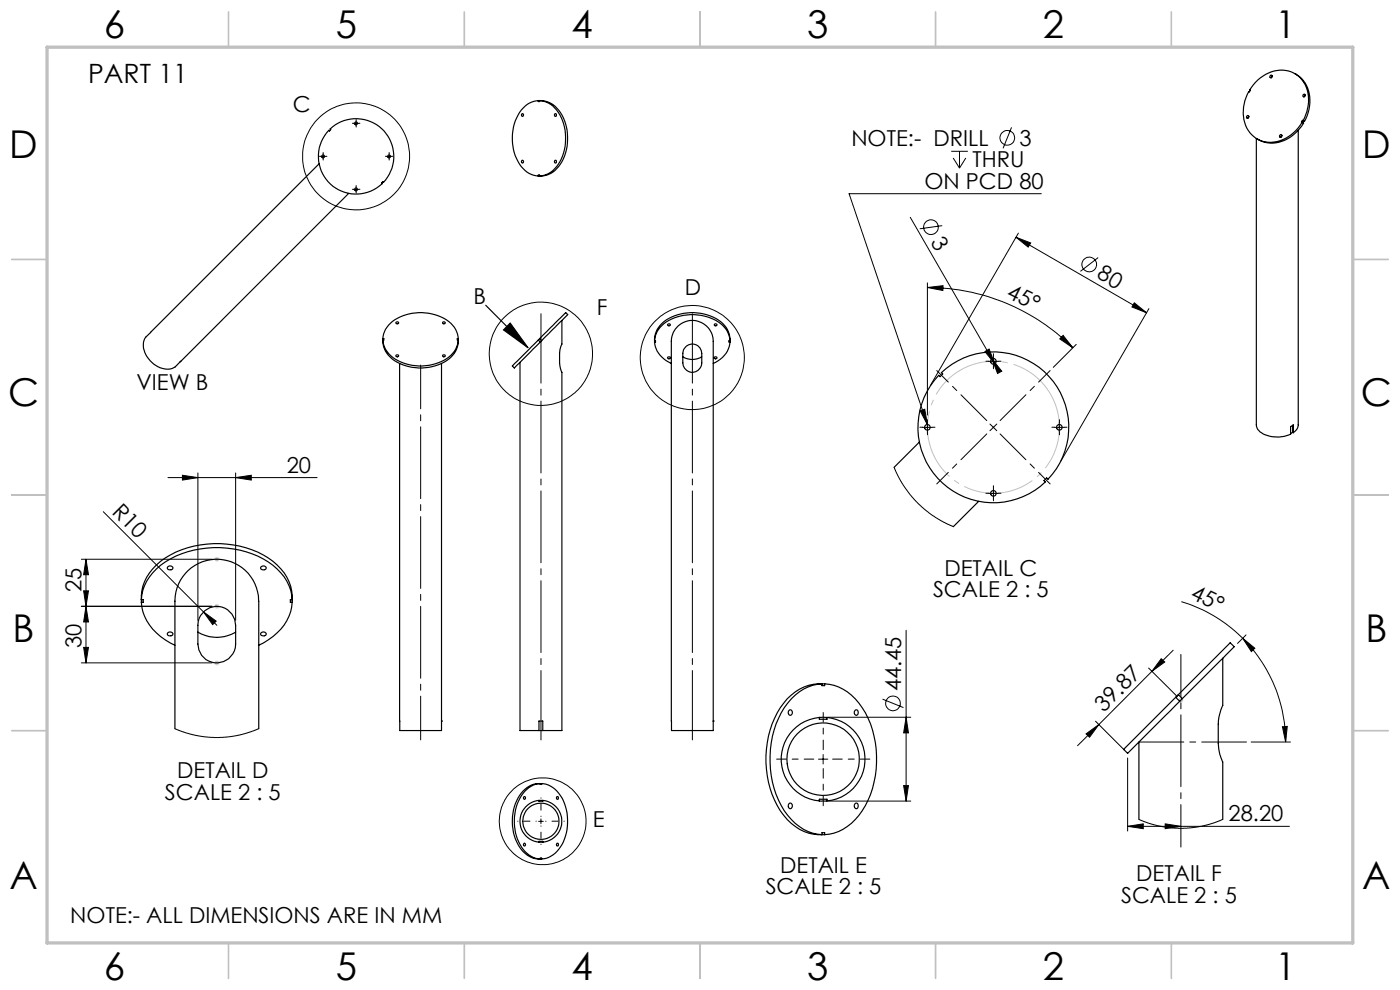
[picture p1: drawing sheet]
<svg xmlns="http://www.w3.org/2000/svg" width="297mm" height="210mm" viewBox="0 0 297 210" stroke-linecap="round" stroke-linejoin="round" font-family="sans-serif">
<g fill="none" stroke="#000" stroke-width=".21">
<path d="M68.1 33.2h.9M68.5 32.7v1M75 26.2h1M75.5 25.7v1M75.5 39.7v1M82.1 33.2h.9M82.5 32.7v1M201.8 32.1h3.5M202.2 33.5l1.4 2.2M203.6 32.1v3.6M204.9 33.5l-1.3 2.2M214.6 27l-1.8 4.5"/>
<path d="M75 40.2h1M193.1 46.1l17.3 30M196.7 60v28M199.9 47.9l-4.8 .6M215.5 50.3l3.2 1.2-.6 .9zM215.5 50.3l27.7 16M216 49.5l-18.6 32.3M220.9 41.1h-40.8l16.6 49M233 54.6l-3.8 3M196.7 61l3.4-.4-.1 1zM196.7 61a43.6 43.6 0 0 1 30.9 12.8M209 74.6l.8-.6 1.2 3.2z"/>
<path d="M209.7 76.7h2M210.4 76.1l.6 1.1M210.4 76.1l2.1 2.6-.9 .5zM210.7 75.7v1.9M225.5 71.1l2.1 2.7-2.8-1.9zM228.3 73.1l-4.9 4.8M240.6 64.2l2.6 2.1-3.1-1.2zM243.7 65.5l-18.6 32.3M189.7 99.1l.7 1.8 1.2 1.9 1.5 2.1 1.2 1.5 3.4 2.9 2.4 1.4 2.1 1M195.2 87.1l1-.3 .5 3.3zM195.7 90.7h2M196.7 89.6v2"/>
<path d="M210 89.9l.7 .8M210.7 90.7l.8 .7M210.7 90.7l-.7 .7M211.5 89.9l-.8 .8M223.7 90.7h2M224.7 89.6v2M17.3 118.6h27.7M18.2 118.6v22M18.2 118.6l.6 3.3h-1.1zM21.9 108.5l24.1 24.1M35.6 101.3h31.7M38.7 100.8l3.3 .5-3.3 .5z"/>
<path d="M42 100.3v31.3M50 101.3l3.3-.5v1zM50 100.3v31.3M209.7 104.7h2M210.7 103.6v2M17.3 128.6h27.7M17.7 125.3h1.1l-.6 3.3zM17.7 137.3h1.1l-.6 3.3zM18.2 128.6l.6 3.3h-1.1zM43.1 129.8l2.8 2-.8 .7zM192.2 133.7v36.2M246.3 139.7l.8 .7-2.7 2z"/>
<path d="M248.9 137.9l-4.5 4.5M250.6 127.6a30.9 30.9 0 0 1 13 7.8M263.6 135.4l2.6 2.1-.7 .7zM263.6 135.4a31.3 31.3 0 0 1 9.1 22M264.3 134.7l-1.8 1.8M17.3 140.6h27.7M37.1 154.6l3.8 1.2 2.2 .5 2.3 .1h2.4l2.2-.3 1.9-.5 3-1M175.6 152.1h17.6M187.2 148.3l4.5 1.8M192.2 152.1l.5 3.4h-1zM230.4 155.7l2.7-2-2 2.7zM232.4 153l6.1 6.1"/>
<path d="M233.1 153.7l-4.5 4.5M243.7 141.7l6.1 6.1M244.4 142.4l-11.3 11.3M265.4 157.4h8.4M272.1 154.2l1-.1-.4 3.3zM114.3 174.2h1M114.8 173.7v1M173.6 161h2M174.6 160v2.1M175.6 169.9h17.6M191.7 166.6h1l-.5 3.3zM239.2 175.3l3.3-.5v1z"/>
<path d="M239.2 160.8v15.5M239.2 175.3h34.3M241.6 173.8l1.8 .7 2.1 .6 2.2 .4 2.2 .2 2.8-.1 2.3-.3 2.4-.7 2-.8M247.2 174.8l3.3 .5-3.3 .5z"/>
<circle cx="75.5" cy="33.2" r="11.4"/>
<circle cx="213.7" cy="29.2" r="1.55"/>
<circle cx="197.5" cy="48.2" r="1.55"/>
<circle cx="231.1" cy="56.1" r="1.57"/>
<circle cx="114.7" cy="75.1" r="11"/>
<circle cx="146.9" cy="75.8" r="11"/>
<circle cx="189.4" cy="149.2" r="1.55"/>
<circle cx="115.1" cy="174.2" r="9.2"/>
</g>
<g fill="none" stroke="#000" stroke-width=".25">
<path d="M269.9 16.1l-.2 .4M274.7 15.6a6.8 6.8 0 0 1 2.8 8.2l-.8 2M67.7 34.7l-35.8 35.8a2.92 2.92 0 0 0-1.5 2.5 5.5 5.5 0 0 0 5.7 5.3 3.4 3.4 0 0 0 2.1-1.5l35.8-35.8M70 27.4a8 8 0 0 1 11.2 .1 8 8 0 0 1 .2 11.2l-.2-.1-.3 .2 .2 .2a8 8 0 0 1-11.2-.2 8 8 0 0 1-.2-11.2l.2 .2 .3-.3zM114.2 21.3a5.4 5.4 0 0 1 5.3 3.7 10.1 10.1 0 0 1-1.7 11.2l-1 .6-.9 .4-1.7 .2M114.2 21.3v.2h.3v-.2a5.8 5.8 0 0 1 4.8 4.3 9.8 9.8 0 0 1-2.4 10.9l-1.4 .7-1 .2v-.3h-.3v.3M114.2 21.3a5.9 5.9 0 0 0-4.9 4.3 9.8 9.8 0 0 0 2.5 10.9l1.4 .7 1 .2M264.9 24.7l-.2 .4M266.5 29.4v60.7a2.97 2.97 0 0 0 2.8 2.4 6.8 6.8 0 0 0 4.5-.4v-1.6l.6-.4v1.7M272 28.7l-.3 .4M275.4 27.6v62.5l-.2 .9-.8 .8M276.2 26l.3 .1a7.9 7.9 0 0 1-8.2 4.1l-1.6-.8"/>
<path d="M276.3 25.5l-.2 .4 .1 .1M276.3 25.5l.1 .1M276.3 25.5l.3 .2M276.4 25.6a7.8 7.8 0 0 0-.6-9.1 6.2 6.2 0 0 0-8.4 0l-1.5 1.4-.8 1.2 .2 .1-.3 .3-.1-.1a7.8 7.8 0 0 0 .6 9.2 6.3 6.3 0 0 0 9-.5l.9-1 .8-1.1M276.4 25.6l.3 .2M276.6 25.7l-.2 .4M276.6 25.7l.1 .1M276.9 20.2l-.2 .3M81.2 71.8h.2v.3h-.2a5.8 5.8 0 0 0 4.3 4.9 10.1 10.1 0 0 0 10.5-2l.7-.9 .3-1 .2-1h-.2v-.3h.2M81.2 71.8a5.6 5.6 0 0 0 4.3 5.6 10.1 10.1 0 0 0 10.5-2l.7-.9 .3-1 .2-1.7M81.2 71.8a5.8 5.8 0 0 1 4.3-4.8 10.1 10.1 0 0 1 10.5 2l.9 1.4 .3 1.4M84.8 77.1v77.9h8.9v-77.9"/>
<path d="M103 64.8l9 9M108.2 68.5l3.8 5.3-5.2-3.8zM110.3 76.9v78.1h4M114.2 72.1l-5.5 5.5 .4 .5 5.5-5.5M114.2 72.1l.4 .5M114.5 71.8l5.5-5.5 .4 .4-5.5 5.6M114.5 71.8l.4 .5M114.5 71.8l-.3 .3M114.9 72.3l-.3 .3M119.2 68v5l-.4 1.2-.1 .8a8.4 8.4 0 0 0 .3 3.6l.2 .4v76h-4.1M138.9 72.6a5.6 5.6 0 0 0 3.5 4.5M138.9 72.6h.2v-.3h-.2a5.8 5.8 0 0 1 4.2-4.9 10.1 10.1 0 0 1 10.6 2l.6 .9 .4 1 .2 1h-.2v.3h.2"/>
<path d="M138.9 72.6a5.6 5.6 0 0 1 4.2-5.6 10.1 10.1 0 0 1 10.6 2l.6 .9 .4 .9 .2 1.8M143.8 69.2a4.5 4.5 0 0 1 4.8-.8 4.5 4.5 0 0 1 2.7 4v82.6h-8.8l-.1-82.6a4.6 4.6 0 0 1 1.4-3.2zM144.9 75.7a3.9 3.9 0 0 0 4 0M145.6 73.4a2.01 2.01 0 0 1 2.1-.2 2.01 2.01 0 0 1 1.2 1.8v2a2.01 2.01 0 0 1-2 2 2.01 2.01 0 0 1-2-2v-2a1.87 1.87 0 0 1 .7-1.6zM154.9 72.6a5.4 5.4 0 0 1-3.6 4.5M199.1 79.6l.3 .3 .6-.6-.3-.3a16 16 0 0 1 22.3 .3 16 16 0 0 1 .3 22.4l-.3-.3-.5 .5 .3 .3a16 16 0 0 1-22.4-.2 16 16 0 0 1-.3-22.4zM195.1 93.8l-5.4 5.3M274.2 90.2v1.5M274.2 91.7l-.4 .3M274.2 91.7l.2 .1M207.6 106.4l-5.4 5.3M30 127.8a11 11 0 0 0 7.1 9.1"/>
<path d="M30 127.8h.4v-.6h-.4a10.7 10.7 0 0 1 6.2-8.6 21 21 0 0 1 21.7 1.3 9.9 9.9 0 0 1 4.1 7.3h-.4v.6h.4M30 127.8a10.1 10.1 0 0 1 5.1-9.5 20.9 20.9 0 0 1 22.8 .8 9.9 9.9 0 0 1 4.1 8.7M35.5 134.3a.61 .61 0 0 1 .7-.3 .61 .61 0 0 1 .5 .6 .61 .61 0 0 1-.7 .3 .61 .61 0 0 1-.5-.6zM35.5 120.3a.61 .61 0 0 1 .7-.3 .61 .61 0 0 1 .5 .6 .61 .61 0 0 1-.7 .3 .61 .61 0 0 1-.5-.6zM42 134.1a7.7 7.7 0 0 0 8 0M43.5 129.5a4 4 0 0 1 4.2-.5 4 4 0 0 1 2.3 3.6v4a4 4 0 0 1-4 4 4 4 0 0 1-4-4v-4a3.9 3.9 0 0 1 1.5-3.1zM55.3 134.3a.6 .6 0 0 1 .7-.3 .6 .6 0 0 1 .4 .6 .62 .62 0 0 1-.6 .3 .62 .62 0 0 1-.5-.6zM55.5 120.2a.52 .52 0 0 1 .7-.1 .52 .52 0 0 1 .1 .7l-.4 .1a.47 .47 0 0 1-.6-.6zM62 127.8a10.7 10.7 0 0 1-6.2 8.6l-.9 .5M259.4 139.6v10l-.8 2.5a29.3 29.3 0 0 0 0 6.8l.2 1.1 .6 1.6v12.2M37.1 154.6v-27.1a8.9 8.9 0 0 1 8.9-8.9 8.9 8.9 0 0 1 8.9 8.9v27.1M93.7 153h.1"/>
<path d="M114.3 155v-2h.8v2M114.3 155h.8M151.3 153h.1M167.5 150.6a.55 .55 0 0 1 .6 .5 .55 .55 0 0 1-.6 .6l-.3-.5zM173.8 152.2a8.9 8.9 0 0 0-8.1 8.8 8.9 8.9 0 0 0 8.1 8.9M173.8 152.2h1.6M173.8 152.2v.4h1.6v-.4M174.9 145.1v.3h-.5v-.3a10.7 10.7 0 0 0-8.7 6.1 21.5 21.5 0 0 0 .7 20.8 10.7 10.7 0 0 0 8 5.1v-.5h.5v.5M174.9 145.1a10.7 10.7 0 0 1 8.7 6.1 21.3 21.3 0 0 1-.7 20.8 10.5 10.5 0 0 1-8 5.1M174.9 145.1a10.1 10.1 0 0 0-9.4 5 20.8 20.8 0 0 0 .8 22.9 9.7 9.7 0 0 0 8.6 4.1M175.4 152.2a8.9 8.9 0 0 1 8.1 8.8 8.9 8.9 0 0 1-8.1 8.9M181.4 150.7a.36 .36 0 0 1 .4-.1 .36 .36 0 0 1 .2 .3l.1 .3a.42 .42 0 0 1-.3 .5 .42 .42 0 0 1-.5-.3z"/>
<path d="M241.6 157.4v16.4M249.4 147.9l-11 11.1 .8 .8 11.1-11M249.4 147.9l.9 .9M250 147.3l11-11 .8 .9-11 11M250 147.3l.8 .9M250 147.3l-.6 .6M250.8 148.2l-.5 .6M114.3 169.8a4.4 4.4 0 0 0-4 4.4 4.4 4.4 0 0 0 4 4.4M114.3 178.6h.8M114.3 169.8h.8M114.3 169.8v.2h.8v-.2M114.3 178.6v-.1h.8v.1"/>
<path d="M114.9 166.2v.2h-.3v-.2a6.1 6.1 0 0 0-5.1 4.9 9.7 9.7 0 0 0 2.7 10.3l1.4 .7 1 .1v-.2h.3v.2M114.9 166.2a5.8 5.8 0 0 1 4.9 4.3 10 10 0 0 1-2 10.5l-1.4 .9-1.5 .3M114.9 166.2a5.4 5.4 0 0 0-5.3 3.7 10.1 10.1 0 0 0 1.8 11.1l.9 .6 .9 .5 1.7 .1M115.1 169.8a4.4 4.4 0 0 1 4.1 4.4 4.4 4.4 0 0 1-4.1 4.4M167.5 170.4a.57 .57 0 0 1 .6 .5 .57 .57 0 0 1-.6 .6l-.3-.6zM173.8 169.9h1.6M173.8 169.9v-.4h1.6v.4M181.4 170.5a.36 .36 0 0 1 .4-.1 .36 .36 0 0 1 .2 .3l.1 .2a.47 .47 0 0 1-.6 .6l-.3-.6z"/>
<circle cx="269.6" cy="16.2" r=".28"/>
<circle cx="68.5" cy="33.2" r=".31"/>
<circle cx="75.5" cy="26.2" r=".29"/>
<circle cx="82.5" cy="33.2" r=".31"/>
<circle cx="110.9" cy="24.4" r=".26"/>
<circle cx="110.9" cy="34.3" r=".26"/>
<circle cx="117.9" cy="24.4" r=".27"/>
<circle cx="117.9" cy="34.3" r=".27"/>
<circle cx="264.7" cy="24.8" r=".28"/>
<circle cx="271.7" cy="28.8" r=".28"/>
<circle cx="276.6" cy="20.3" r=".28"/>
<circle cx="75.5" cy="40.2" r=".31"/>
<circle cx="84.3" cy="75.4" r=".27"/>
<circle cx="84.3" cy="68.4" r=".26"/>
<circle cx="94.2" cy="75.4" r=".27"/>
<circle cx="94.2" cy="68.4" r=".26"/>
<circle cx="141.9" cy="68.8" r=".26"/>
<circle cx="141.9" cy="75.9" r=".27"/>
<circle cx="151.8" cy="68.9" r=".24"/>
<circle cx="151.8" cy="75.9" r=".25"/>
<circle cx="210.7" cy="76.6" r=".6"/>
<circle cx="196.7" cy="90.7" r=".6"/>
<circle cx="224.7" cy="90.6" r=".59"/>
<circle cx="210.7" cy="104.7" r=".6"/>
<circle cx="111.3" cy="169.2" r=".26"/>
<circle cx="111.3" cy="179.1" r=".26"/>
<circle cx="114.8" cy="174.2" r="3.8"/>
<circle cx="118.3" cy="169.2" r=".27"/>
<circle cx="118.3" cy="179.1" r=".27"/>
<circle cx="174.6" cy="161" r="7.7"/>
</g>
<path d="M224.1 86.5a14 14 0 0 0-23.3-5.7 14 14 0 0 0 6.1 23.3 14 14 0 0 0 17.5-16.5l-.3-1.1" fill="none" stroke="#c0c0c0" stroke-width=".21" stroke-dasharray="15.2 1.3 1.3 1.3" stroke-dashoffset="1.7" stroke-linecap="butt"/>
<g fill="none" stroke="#c0c0c0" stroke-width=".21">
<path d="M45.5 118.6h1M45.6 118.3l.8 .7M46 118.1v1M46.4 118.3l-.8 .7M45.5 128.6h1M45.6 128.3l.8 .7M46 128.1v1M46.4 128.3l-.8 .7M45.5 140.6h1M45.6 140.3l.8 .7M46 140.1v1M46.4 140.3l-.8 .7"/>
<path d="M250 148.5h1M250.2 148.2l.7 .7M250.5 148v1M250.9 148.2l-.7 .7"/>
</g>
<path d="M114.8 66.6v90.4M146.9 66.6v90.4" fill="none" stroke="#000" stroke-width=".21" stroke-dasharray="15.2 1.3 1.3 1.3" stroke-dashoffset=".5"/>
<g fill="none" stroke="#000" stroke-width=".21" stroke-dasharray="15.2 1.3 1.3 1.3">
<path d="M68.1 33.2h-.3M68.6 32.7v-.3M68.6 33.7v.3M69.1 33.2h.3M75.1 26.2h-.3M75.6 39.7v-.3M75.6 25.7v-.3M75.6 26.7v.3M76.1 26.2h.3M82.1 33.2h-.3M82.6 32.7v-.3M82.6 33.7v.3"/>
<path d="M83.1 33.2h.3M75.1 40.2h-.3M75.6 40.7v.3M76.1 40.2h.3M209.8 76.6h-.6M210.8 75.6v-.6M210.8 77.6v.6M211.8 76.6h.6M195.8 90.6h-.6M196.8 89.6v-.6M196.8 91.6v.6M197.8 90.6h.6"/>
<path d="M223.8 90.6h-.6M224.8 89.6v-.6M224.8 91.6v.6M225.8 90.6h.6M209.8 104.6h-.6M210.8 103.6v-.6M210.8 105.6v.6M211.8 104.6h.6"/>
</g>
<path d="M209.3 89.2l-10.6-10.6M209.3 92l-10.6 10.6M212.2 92l10.6 10.6M212.2 89.2l10.6-10.6" fill="none" stroke="#000" stroke-width=".21" stroke-dasharray="15.2 1.3 1.3 1.3" stroke-dashoffset="7.5"/>
<path d="M89.2 77.4v79.6" fill="none" stroke="#000" stroke-width=".21" stroke-dasharray="15.2 1.3 1.3 1.3" stroke-dashoffset="6"/>
<path d="M113.8 174.2h-4M114.8 173.2v-4M114.8 175.2v3.9M115.8 174.2h3.9" fill="none" stroke="#000" stroke-width=".21" stroke-dasharray="15.2 1.3 1.3 1.3" stroke-dashoffset="15.2"/>
<path d="M250.5 138.8v40.9" fill="none" stroke="#000" stroke-width=".21" stroke-dasharray="15.2 1.3 1.3 1.3" stroke-dashoffset="6.2"/>
<path d="M174.6 159v-7.9M172.6 161h-7.8M174.6 163v7.9M176.6 161h7.9" fill="none" stroke="#000" stroke-width=".21" stroke-dasharray="15.2 1.3 1.3 1.3" stroke-dashoffset="13.2"/>
<path d="M241.6 157.4h22.8" fill="none" stroke="#000" stroke-width=".21" stroke-dasharray="15.2 1.3 1.3 1.3" stroke-dashoffset="5.7"/>
<g fill="none" stroke="#c0c0c0" stroke-width=".35">
<path d="M48.5 2.5v7.5M98.5 2.5v7.5M148.5 2.5v7.5M198.5 2.5v7.5M248.5 2.5v7.5M2.5 55h7.5M287 55h7.5M2.5 105h7.5M287 105h7.5M2.5 155h7.5M287 155h7.5M48.5 200v7.5"/>
<path d="M98.5 200v7.5M148.5 200v7.5M198.5 200v7.5M248.5 200v7.5"/>
</g>
<path d="M10 10h277v190h-277z" fill="none" stroke="#c0c0c0" stroke-width=".7"/>
<g fill="#000">
<path d="M108.2 68.5l3.8 5.3-5.2-3.8zM195.2 87.1l1-.3 .5 3.3zM43.1 129.8l2.8 2-.8 .7z"/>
<path d="M209 74.6l2 2.6-1.2-3.2zM210.4 76.1l1.2 3.1 .9-.5z"/>
<path d="M225.5 71.1l2.1 2.7-2.8-1.9zM196.7 61l3.4-.4-.1 1z"/>
<path d="M240.6 64.2l2.6 2.1-3.1-1.2zM215.5 50.3l3.2 1.2-.6 .9z"/>
<path d="M38.7 100.8l3.3 .5-3.3 .5zM50 101.3l3.3-.5v1z"/>
<path d="M17.7 125.3h1.1l-.6 3.3zM18.2 118.6l.6 3.3h-1.1z"/>
<path d="M18.2 128.6l.6 3.3h-1.1zM17.7 137.3h1.1l-.6 3.3z"/>
<path d="M192.2 152.1l.5 3.4h-1zM191.7 166.6h1l-.5 3.3z"/>
<path d="M246.3 139.7l.8 .7-2.7 2zM230.4 155.7l2.7-2-2 2.7z"/>
<path d="M272.1 154.2l1-.1-.4 3.3zM263.6 135.4l2.6 2.1-.7 .7z"/>
<path d="M247.2 174.8l3.3 .5-3.3 .5zM239.2 175.3l3.3-.5v1z"/>
</g>
<g font-size="8.1">
<text x="22" y="8">6</text>
<text x="71.2" y="8">5</text>
<text x="121.2" y="8">4</text>
<text x="171.3" y="8">3</text>
<text x="221.3" y="8">2</text>
<text x="270.5" y="8">1</text>
<text x="2" y="33.6">D</text>
<text x="289" y="33.6">D</text>
<text x="1.7" y="86.1">C</text>
<text x="288.7" y="86.1">C</text>
<text x="2.7" y="136.1">B</text>
<text x="289.7" y="136.1">B</text>
<text x="2" y="188.6">A</text>
<text x="289" y="188.6">A</text>
<text x="22" y="208">6</text>
<text x="71.2" y="208">5</text>
<text x="121.2" y="208">4</text>
<text x="171.3" y="208">3</text>
<text x="221.3" y="208">2</text>
<text x="270.5" y="208">1</text>
</g>
<text font-size="5.6" x="18.7" y="17.5">PART 11</text>
<g font-size="4.7">
<text x="62.1" y="23.9">C</text>
<text x="180.6" y="31">NOTE:- DRILL</text>
<text x="206.3" y="35.5">THRU</text>
<text x="216.3" y="31">3</text>
<text x="196.1" y="40">ON PCD 80</text>
<text x="197.3" y="51.2" transform="rotate(60 197.3 51.2)">3</text>
<text x="232.5" y="58.8" transform="rotate(30 232.5 58.8)">80</text>
<text x="100.4" y="64.4">B</text>
<text x="145.3" y="62.5">D</text>
<text x="213.3" y="63" transform="rotate(26 213.3 63)">45°</text>
<text x="126.6" y="66.7">F</text>
<text x="29" y="82.7">VIEW B</text>
<text x="60.8" y="100.3">20</text>
<text x="23.5" y="108.7" transform="rotate(45 23.5 108.7)">R10</text>
<text x="17.3" y="125.6" transform="rotate(-90 17.3 125.6)">25</text>
<text x="200.4" y="122.2">DETAIL C</text>
<text x="197.9" y="126.7">SCALE 2 : 5</text>
<text x="252.3" y="126.9" transform="rotate(26 252.3 126.9)">45°</text>
<text x="17.3" y="137.4" transform="rotate(-90 17.3 137.4)">30</text>
<text x="191.2" y="146.6" transform="rotate(-90 191.2 146.6)">44.45</text>
<text x="234.1" y="151.2" transform="rotate(-45 234.1 151.2)">39.87</text>
<text x="37.6" y="165.1">DETAIL D</text>
<text x="35" y="169.6">SCALE 2 : 5</text>
<text x="125.7" y="175.4">E</text>
<text x="260.6" y="174.3">28.20</text>
<text x="165.5" y="185.1">DETAIL E</text>
<text x="162.4" y="189.6">SCALE 2 : 5</text>
<text x="237.8" y="191.5">SCALE 2 : 5</text>
<text x="241" y="187">DETAIL F</text>
<text x="14.9" y="195.8">NOTE:- ALL DIMENSIONS ARE IN MM</text>
</g>
</svg>
